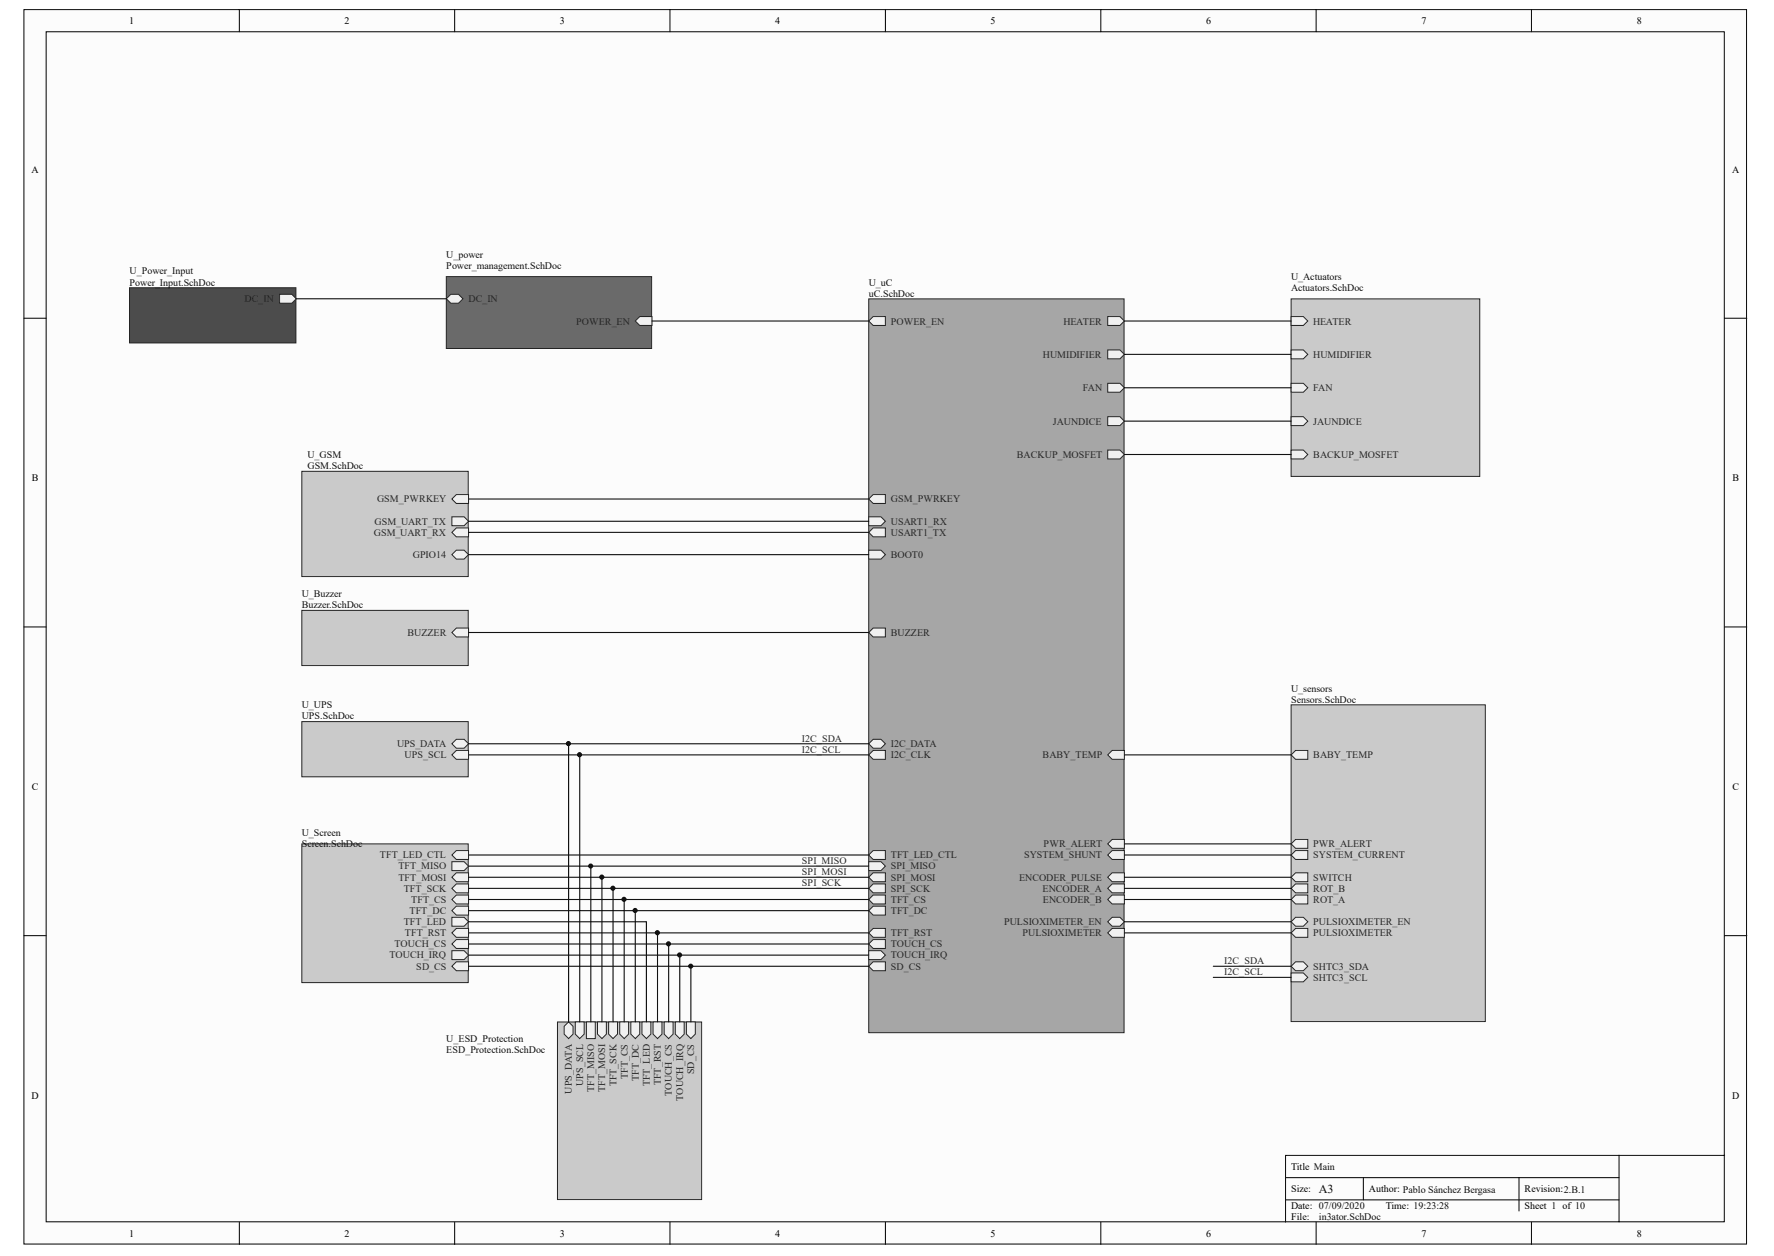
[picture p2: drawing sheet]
<svg xmlns="http://www.w3.org/2000/svg" width="420mm" height="297mm" viewBox="0 0 420 297" stroke-linecap="round" stroke-linejoin="round" font-family="sans-serif">
<g fill="#fcfcfc" stroke="#000" stroke-width=".24">
<path d="M5.7 2.3h407.6v291.9h-407.6z"/>
<path d="M10.9 7.5h397.1v281.5h-397.1z"/>
</g>
<g fill="none" stroke="#000" stroke-width=".24">
<path d="M56.6 2.3v5.2M107.6 2.3v5.2M158.5 2.3v5.2M209.5 2.3v5.2M260.5 2.3v5.2M311.5 2.3v5.2M362.4 2.3v5.2M5.7 75.3h5.2M408.1 75.3h5.3M5.7 148.3h5.2M408.1 148.3h5.3M5.7 221.3h5.2"/>
<path d="M408.1 221.3h5.3M304.2 278.5h78.9M322.6 278.5v5.3M359.5 278.5v7.9M383.1 273.2h-78.9v15.8M408.1 273.2h-25v15.7M56.6 289v5.3M107.6 289v5.3M158.5 289v5.3M209.5 289v5.3M260.5 289v5.3M304.2 283.8h78.9"/>
<path d="M311.5 289v5.3M362.4 289v5.3"/>
</g>
<path d="M105.6 65.4h48.6v17h-48.6z" fill="#6a6a6a" stroke="#262626" stroke-width=".24"/>
<g fill="#f0f0f0" stroke="#262626" stroke-width=".24">
<path d="M151.4 74.9h2.9v2.1h-2.9l-1.1-1.1z" fill-rule="evenodd"/>
<path d="M106.7 69.6h1.8l1.1 1.1-1.1 1h-1.8l-1.1-1z" fill-rule="evenodd"/>
</g>
<path d="M71.4 111.5h39.4v24.9h-39.4z" fill="#cacaca" stroke="#262626" stroke-width=".24"/>
<g fill="#f0f0f0" stroke="#262626" stroke-width=".24">
<path d="M106.9 122.2h2.9l1.1 1.1-1.1 1h-2.9z" fill-rule="evenodd"/>
<path d="M108 124.9h2.9v2.1h-2.9l-1.1-1.1z" fill-rule="evenodd"/>
<path d="M108 117h2.9v2.1h-2.9l-1.1-1.1z" fill-rule="evenodd"/>
<path d="M108 130.1h1.8l1.1 1.1-1.1 1h-1.8l-1.1-1z" fill-rule="evenodd"/>
</g>
<path d="M305.5 166.7h46v74.9h-46z" fill="#cacaca" stroke="#262626" stroke-width=".24"/>
<g fill="#f0f0f0" stroke="#262626" stroke-width=".24">
<path d="M306.6 201.2h2.9v2.1h-2.9l-1.1-1.1z" fill-rule="evenodd"/>
<path d="M306.6 206.4h2.9v2.1h-2.9l-1.1-1z" fill-rule="evenodd"/>
<path d="M306.6 209h2.9v2.2h-2.9l-1.1-1.1z" fill-rule="evenodd"/>
<path d="M306.6 211.7h2.9v2.1h-2.9l-1.1-1.1z" fill-rule="evenodd"/>
<path d="M306.6 216.9h1.8l1.1 1.1-1.1 1h-1.8l-1.1-1z" fill-rule="evenodd"/>
<path d="M305.5 230.1h2.9l1.1 1-1.1 1.1h-2.9z" fill-rule="evenodd"/>
<path d="M306.6 227.5h1.8l1.1 1-1.1 1.1h-1.8l-1.1-1.1z" fill-rule="evenodd"/>
<path d="M306.6 198.5h2.9v2.1h-2.9l-1.1-1z" fill-rule="evenodd"/>
<path d="M306.6 219.6h2.9v2.1h-2.9l-1.1-1.1z" fill-rule="evenodd"/>
<path d="M306.6 177.5h2.9v2.1h-2.9l-1.1-1.1z" fill-rule="evenodd"/>
</g>
<path d="M205.6 70.7h60.4v173.5h-60.4z" fill="#a6a6a6" stroke="#262626" stroke-width=".24"/>
<g fill="#f0f0f0" stroke="#262626" stroke-width=".24">
<path d="M263.2 201.2h2.9v2.1h-2.9l-1.1-1.1z" fill-rule="evenodd"/>
<path d="M262.1 74.9h2.9l1.1 1-1.1 1.1h-2.9z" fill-rule="evenodd"/>
<path d="M206.6 148.5h2.9v2.1h-2.9l-1-1z" fill-rule="evenodd"/>
<path d="M262.1 98.5h2.9l1.1 1.1-1.1 1.1h-2.9z" fill-rule="evenodd"/>
<path d="M262.1 82.8h2.9l1.1 1-1.1 1.1h-2.9z" fill-rule="evenodd"/>
<path d="M206.6 74.9h2.9v2.1h-2.9l-1-1.1z" fill-rule="evenodd"/>
<path d="M205.6 130.1h2.9l1 1.1-1 1h-2.9z" fill-rule="evenodd"/>
<path d="M262.1 90.7h2.9l1.1 1-1.1 1.1h-2.9z" fill-rule="evenodd"/>
<path d="M206.6 174.8h1.9l1 1.1-1 1h-1.9l-1-1z" fill-rule="evenodd"/>
<path d="M206.6 177.5h2.9v2.1h-2.9l-1-1.1z" fill-rule="evenodd"/>
<path d="M205.6 203.8h2.9l1 1-1 1.1h-2.9z" fill-rule="evenodd"/>
<path d="M206.6 209h2.9v2.2h-2.9l-1-1.1z" fill-rule="evenodd"/>
<path d="M206.6 206.4h2.9v2.1h-2.9l-1-1z" fill-rule="evenodd"/>
<path d="M205.6 224.8h2.9l1 1.1-1 1h-2.9z" fill-rule="evenodd"/>
<path d="M206.6 214.3h2.9v2.1h-2.9l-1-1z" fill-rule="evenodd"/>
<path d="M206.6 211.7h2.9v2.1h-2.9l-1-1.1z" fill-rule="evenodd"/>
<path d="M206.6 219.6h2.9v2.1h-2.9l-1-1.1z" fill-rule="evenodd"/>
<path d="M206.6 222.2h2.9v2.1h-2.9l-1-1z" fill-rule="evenodd"/>
<path d="M206.6 227.5h2.9v2.1h-2.9l-1-1.1z" fill-rule="evenodd"/>
<path d="M206.6 201.2h2.9v2.1h-2.9l-1-1.1z" fill-rule="evenodd"/>
<path d="M206.6 117h2.9v2.1h-2.9l-1-1.1z" fill-rule="evenodd"/>
<path d="M205.6 122.2h2.9l1 1.1-1 1h-2.9z" fill-rule="evenodd"/>
<path d="M206.6 124.9h2.9v2.1h-2.9l-1-1.1z" fill-rule="evenodd"/>
<path d="M263.2 206.4h2.9v2.1h-2.9l-1.1-1z" fill-rule="evenodd"/>
<path d="M263.2 209h2.9v2.2h-2.9l-1.1-1.1z" fill-rule="evenodd"/>
<path d="M263.2 211.7h2.9v2.1h-2.9l-1.1-1.1z" fill-rule="evenodd"/>
<path d="M263.2 219.6h2.9v2.1h-2.9l-1.1-1.1z" fill-rule="evenodd"/>
<path d="M263.2 198.5h2.9v2.1h-2.9l-1.1-1z" fill-rule="evenodd"/>
<path d="M263.2 216.9h1.8l1.1 1.1-1.1 1h-1.8l-1.1-1z" fill-rule="evenodd"/>
<path d="M262.1 106.4h2.9l1.1 1.1-1.1 1h-2.9z" fill-rule="evenodd"/>
<path d="M263.2 177.5h2.9v2.1h-2.9l-1.1-1.1z" fill-rule="evenodd"/>
</g>
<path d="M30.7 68.1h39.3v13h-39.3z" fill="#4c4c4c" stroke="#262626" stroke-width=".24"/>
<path d="M66.2 69.6h2.9l1 1.1-1 1h-2.9z" fill-rule="evenodd" fill="#f0f0f0" stroke="#262626" stroke-width=".24"/>
<path d="M70.1 70.7h35.5" fill="none" stroke="#0e0e0e" stroke-width=".26"/>
<path d="M305.5 70.7h44.7v42h-44.7z" fill="#cacaca" stroke="#262626" stroke-width=".24"/>
<g fill="#f0f0f0" stroke="#262626" stroke-width=".24">
<path d="M305.5 74.9h2.9l1.1 1-1.1 1.1h-2.9z" fill-rule="evenodd"/>
<path d="M305.5 82.8h2.9l1.1 1-1.1 1.1h-2.9z" fill-rule="evenodd"/>
<path d="M305.5 98.5h2.9l1.1 1.1-1.1 1.1h-2.9z" fill-rule="evenodd"/>
<path d="M305.5 90.7h2.9l1.1 1-1.1 1.1h-2.9z" fill-rule="evenodd"/>
<path d="M305.5 106.4h2.9l1.1 1.1-1.1 1h-2.9z" fill-rule="evenodd"/>
</g>
<path d="M71.4 144.4h39.4v13h-39.4z" fill="#cacaca" stroke="#262626" stroke-width=".24"/>
<path d="M108 148.5h2.9v2.1h-2.9l-1.1-1z" fill-rule="evenodd" fill="#f0f0f0" stroke="#262626" stroke-width=".24"/>
<path d="M71.4 199.6h39.4v32.8h-39.4z" fill="#cacaca" stroke="#262626" stroke-width=".24"/>
<g fill="#f0f0f0" stroke="#262626" stroke-width=".24">
<path d="M108 227.5h2.9v2.1h-2.9l-1.1-1.1z" fill-rule="evenodd"/>
<path d="M108 211.7h2.9v2.1h-2.9l-1.1-1.1z" fill-rule="evenodd"/>
<path d="M108 222.2h2.9v2.1h-2.9l-1.1-1z" fill-rule="evenodd"/>
<path d="M106.9 224.8h2.9l1.1 1.1-1.1 1h-2.9z" fill-rule="evenodd"/>
<path d="M108 219.6h2.9v2.1h-2.9l-1.1-1.1z" fill-rule="evenodd"/>
<path d="M108 214.3h2.9v2.1h-2.9l-1.1-1z" fill-rule="evenodd"/>
<path d="M108 206.4h2.9v2.1h-2.9l-1.1-1z" fill-rule="evenodd"/>
<path d="M106.9 203.8h2.9l1.1 1-1.1 1.1h-2.9z" fill-rule="evenodd"/>
<path d="M108 201.2h2.9v2.1h-2.9l-1.1-1.1z" fill-rule="evenodd"/>
<path d="M108 209h2.9v2.2h-2.9l-1.1-1.1z" fill-rule="evenodd"/>
<path d="M106.9 216.9h2.9l1.1 1.1-1.1 1h-2.9z" fill-rule="evenodd"/>
</g>
<path d="M71.4 170.7h39.4v13h-39.4z" fill="#cacaca" stroke="#262626" stroke-width=".24"/>
<g fill="#f0f0f0" stroke="#262626" stroke-width=".24">
<path d="M108 174.8h1.8l1.1 1.1-1.1 1h-1.8l-1.1-1z" fill-rule="evenodd"/>
<path d="M108 177.5h2.9v2.1h-2.9l-1.1-1.1z" fill-rule="evenodd"/>
</g>
<g fill="none" stroke="#0e0e0e" stroke-width=".26">
<path d="M154.3 75.9h51.3M266.1 75.9h39.4M266.1 83.8h39.4M266.1 91.7h39.4M110.9 118h94.7M110.9 131.2h94.7M110.9 125.9h94.7M110.9 123.3h94.7M110.9 149.6h94.7M110.9 178.5h94.7M110.9 175.9h94.7M266.1 178.5h39.4"/>
<path d="M110.9 215.4h94.7M110.9 212.7h94.7M110.9 210.1h94.7M110.9 207.5h94.7M110.9 204.8h94.7M266.1 212.7h39.4M266.1 210.1h39.4M266.1 207.5h39.4M266.1 202.2h39.4M266.1 218h39.4M110.9 228.5h94.7M110.9 225.9h94.7"/>
<path d="M110.9 223.3h94.7M110.9 220.6h94.7M266.1 220.6h39.4M287.1 228.5h18.4M287.1 231.1h18.4"/>
</g>
<path d="M131.9 241.7h34.1v42h-34.1z" fill="#cacaca" stroke="#262626" stroke-width=".24"/>
<g fill="#f0f0f0" stroke="#262626" stroke-width=".24">
<path d="M162.4 241.7h2.1v2.9l-1 1-1.1-1z" fill-rule="evenodd"/>
<path d="M146.7 241.7h2.1v2.9l-1.1 1-1-1z" fill-rule="evenodd"/>
<path d="M157.2 241.7h2.1v2.9l-1.1 1-1-1z" fill-rule="evenodd"/>
<path d="M159.8 241.7h2.1v2.9l-1 1-1.1-1z" fill-rule="evenodd"/>
<path d="M154.5 241.7h2.2v2.9l-1.1 1-1.1-1z" fill-rule="evenodd"/>
<path d="M149.3 241.7h2.1v2.9l-1.1 1-1-1z" fill-rule="evenodd"/>
<path d="M141.4 241.7h2.1v2.9l-1.1 1-1-1z" fill-rule="evenodd"/>
<path d="M144 241.7h2.1v2.9l-1 1-1.1-1z" fill-rule="evenodd"/>
<path d="M151.9 241.7h2.1v2.9l-1 1-1.1-1z" fill-rule="evenodd"/>
<path d="M138.8 241.7h2.1v3.9h-2.1z" fill-rule="evenodd"/>
<path d="M136.1 241.7h2.1v2.9l-1 1-1.1-1z" fill-rule="evenodd"/>
<path d="M134.6 241.7l1 1v1.9l-1 1-1.1-1v-1.9z" fill-rule="evenodd"/>
</g>
<g fill="none" stroke="#0e0e0e" stroke-width=".26">
<path d="M266.1 99.6h39.4M266.1 107.5h39.4M134.6 175.9v65.8M137.2 178.5v63.2M266.1 199.6h39.4M110.9 218h42.1v23.7M110.9 202.2h94.7M139.8 204.8v36.9M142.4 207.5v34.2M145.1 210.1v31.6M147.7 212.7v29M150.3 215.4v26.3"/>
<path d="M155.6 220.6v21.1M158.2 223.3v18.4M160.9 225.9v15.8M163.5 228.5v13.2"/>
</g>
<g fill="#0e0e0e" stroke="#0e0e0e" stroke-width=".24">
<circle cx="139.8" cy="204.8" r=".48"/>
<circle cx="142.4" cy="207.4" r=".49"/>
<circle cx="145" cy="210.1" r=".49"/>
<circle cx="147.7" cy="212.7" r=".49"/>
<circle cx="150.3" cy="215.3" r=".49"/>
<circle cx="155.6" cy="220.6" r=".49"/>
<circle cx="158.2" cy="223.2" r=".49"/>
<circle cx="160.8" cy="225.8" r=".49"/>
<circle cx="163.5" cy="228.5" r=".48"/>
<circle cx="137.1" cy="178.5" r=".49"/>
<circle cx="134.5" cy="175.9" r=".49"/>
</g>
<text font-size="2.9" fill="#0e0e0e" x="312.1" y="282.1">A3</text>
<g font-size="2.4">
<text x="30.6" y="5.7">1</text>
<text x="81.5" y="5.7">2</text>
<text x="132.5" y="5.7">3</text>
<text x="183.4" y="5.7">4</text>
<text x="234.4" y="5.7">5</text>
<text x="285.4" y="5.7">6</text>
<text x="336.4" y="5.7">7</text>
<text x="387.3" y="5.7">8</text>
<text x="7.4" y="40.9">A</text>
<text x="409.9" y="40.9">A</text>
<text x="7.5" y="113.8">B</text>
<text x="410" y="113.8">B</text>
<text x="7.5" y="186.9">C</text>
<text x="410" y="186.9">C</text>
<text x="7.4" y="259.9">D</text>
<text x="409.9" y="259.9">D</text>
<text x="305.5" y="276.7">Title Main</text>
<text x="305.5" y="282">Size:</text>
<text x="323.9" y="282">Author: Pablo Sánchez Bergasa</text>
<text x="360.8" y="282">Revision:2.B.1</text>
<text x="305.5" y="285.9">Date: 07/09/2020</text>
<text x="327.9" y="285.9">Time: 19:23:28</text>
<text x="360.8" y="285.9">Sheet 1 of 10</text>
<text x="30.6" y="292.4">1</text>
<text x="81.5" y="292.4">2</text>
<text x="132.5" y="292.4">3</text>
<text x="183.4" y="292.4">4</text>
<text x="234.4" y="292.4">5</text>
<text x="285.4" y="292.4">6</text>
<text x="305.5" y="288.5">File:</text>
<text x="336.4" y="292.4">7</text>
<text x="387.3" y="292.4">8</text>
</g>
<g font-size="2.4" fill="#0e0e0e">
<text x="30.7" y="64.9">U_Power_Input</text>
<text x="105.6" y="60.9">U_power</text>
<text x="105.6" y="63.6">Power_management.SchDoc</text>
<text x="30.7" y="67.5">Power_Input.SchDoc</text>
<text x="205.6" y="67.5">U_uC</text>
<text x="205.6" y="70.2">uC.SchDoc</text>
<text x="305.5" y="66.2">U_Actuators</text>
<text x="305.5" y="68.8">Actuators.SchDoc</text>
<text x="72.7" y="108.3">U_GSM</text>
<text x="72.7" y="110.9">GSM.SchDoc</text>
<text x="71.4" y="141.1">U_Buzzer</text>
<text x="71.4" y="143.9">Buzzer.SchDoc</text>
<text x="71.4" y="167.5">U_UPS</text>
<text x="305.5" y="163.5">U_sensors</text>
<text x="305.5" y="166.2">Sensors.SchDoc</text>
<text x="71.4" y="170.1">UPS.SchDoc</text>
<text x="71.4" y="197.8">U_Screen</text>
<text x="71.4" y="200.4">Screen.SchDoc</text>
<text x="105.6" y="246.5">U_ESD_Protection</text>
<text x="105.6" y="249.1">ESD_Protection.SchDoc</text>
<text x="312.1" y="288.5">in3ator.SchDoc</text>
</g>
<g font-size="2.4" fill="#262626">
<text x="110.9" y="71.4">DC_IN</text>
<text x="136.4" y="76.7">POWER_EN</text>
<text x="210.8" y="76.7">POWER_EN</text>
<text x="251.7" y="76.7">HEATER</text>
<text x="310.8" y="76.7">HEATER</text>
<text x="246.8" y="84.6">HUMIDIFIER</text>
<text x="310.8" y="84.6">HUMIDIFIER</text>
<text x="256.3" y="92.5">FAN</text>
<text x="310.8" y="92.5">FAN</text>
<text x="249.2" y="100.4">JAUNDICE</text>
<text x="310.8" y="100.4">JAUNDICE</text>
<text x="240.6" y="108.3">BACKUP_MOSFET</text>
<text x="310.8" y="108.3">BACKUP_MOSFET</text>
<text x="89.2" y="118.8">GSM_PWRKEY</text>
<text x="210.8" y="118.8">GSM_PWRKEY</text>
<text x="88.6" y="124.1">GSM_UART_TX</text>
<text x="210.8" y="124.1">USART1_RX</text>
<text x="88.5" y="126.7">GSM_UART_RX</text>
<text x="97.7" y="131.9">GPIO14</text>
<text x="210.8" y="131.9">BOOT0</text>
<text x="210.8" y="126.7">USART1_TX</text>
<text x="96.4" y="150.4">BUZZER</text>
<text x="210.8" y="150.4">BUZZER</text>
<text x="94" y="176.7">UPS_DATA</text>
<text x="95.7" y="179.3">UPS_SCL</text>
<text x="189.8" y="175.4">I2C_SDA</text>
<text x="189.8" y="178">I2C_SCL</text>
<text x="210.8" y="176.7">I2C_DATA</text>
<text x="210.8" y="179.3">I2C_CLK</text>
<text x="246.7" y="179.3">BABY_TEMP</text>
<text x="310.8" y="179.3">BABY_TEMP</text>
<text x="89.9" y="203">TFT_LED_CTL</text>
<text x="210.8" y="203">TFT_LED_CTL</text>
<text x="242.3" y="203">SYSTEM_SHUNT</text>
<text x="247" y="200.4">PWR_ALERT</text>
<text x="310.8" y="203">SYSTEM_CURRENT</text>
<text x="310.8" y="200.4">PWR_ALERT</text>
<text x="94.3" y="208.3">TFT_MOSI</text>
<text x="94.3" y="205.6">TFT_MISO</text>
<text x="189.8" y="209.6">SPI_SCK</text>
<text x="189.8" y="207">SPI_MOSI</text>
<text x="189.8" y="204.4">SPI_MISO</text>
<text x="210.8" y="205.6">SPI_MISO</text>
<text x="210.8" y="208.3">SPI_MOSI</text>
<text x="241.1" y="208.3">ENCODER_PULSE</text>
<text x="310.8" y="208.3">SWITCH</text>
<text x="95.6" y="210.9">TFT_SCK</text>
<text x="97.3" y="213.5">TFT_CS</text>
<text x="210.8" y="210.9">SPI_SCK</text>
<text x="210.8" y="213.5">TFT_CS</text>
<text x="246.7" y="210.9">ENCODER_A</text>
<text x="246.8" y="213.5">ENCODER_B</text>
<text x="310.8" y="210.9">ROT_B</text>
<text x="310.8" y="213.5">ROT_A</text>
<text x="95.6" y="218.8">TFT_LED</text>
<text x="95.8" y="221.4">TFT_RST</text>
<text x="96.9" y="216.2">TFT_DC</text>
<text x="210.8" y="216.2">TFT_DC</text>
<text x="210.8" y="221.4">TFT_RST</text>
<text x="237.6" y="218.8">PULSIOXIMETER_EN</text>
<text x="242" y="221.4">PULSIOXIMETER</text>
<text x="310.8" y="218.8">PULSIOXIMETER_EN</text>
<text x="310.8" y="221.4">PULSIOXIMETER</text>
<text x="92.2" y="226.7">TOUCH_IRQ</text>
<text x="93.4" y="224.1">TOUCH_CS</text>
<text x="210.8" y="226.7">TOUCH_IRQ</text>
<text x="210.8" y="224.1">TOUCH_CS</text>
<text x="98.5" y="229.3">SD_CS</text>
<text x="210.8" y="229.3">SD_CS</text>
<text x="289.7" y="228">I2C_SDA</text>
<text x="289.7" y="230.7">I2C_SCL</text>
<text x="310.8" y="231.9">SHTC3_SCL</text>
<text x="310.8" y="229.3">SHTC3_SDA</text>
<text x="138" y="256.9" transform="rotate(-90 138 256.9)">UPS_SCL</text>
<text x="145.9" y="256.9" transform="rotate(-90 145.9 256.9)">TFT_SCK</text>
<text x="148.5" y="255.2" transform="rotate(-90 148.5 255.2)">TFT_CS</text>
<text x="151.2" y="255.7" transform="rotate(-90 151.2 255.7)">TFT_DC</text>
<text x="153.8" y="256.9" transform="rotate(-90 153.8 256.9)">TFT_LED</text>
<text x="156.4" y="256.7" transform="rotate(-90 156.4 256.7)">TFT_RST</text>
<text x="164.3" y="254.1" transform="rotate(-90 164.3 254.1)">SD_CS</text>
<text x="135.4" y="258.6" transform="rotate(-90 135.4 258.6)">UPS_DATA</text>
<text x="140.6" y="258.3" transform="rotate(-90 140.6 258.3)">TFT_MISO</text>
<text x="143.2" y="258.3" transform="rotate(-90 143.2 258.3)">TFT_MOSI</text>
<text x="159" y="259.1" transform="rotate(-90 159 259.1)">TOUCH_CS</text>
<text x="161.6" y="260.3" transform="rotate(-90 161.6 260.3)">TOUCH_IRQ</text>
</g>
</svg>
